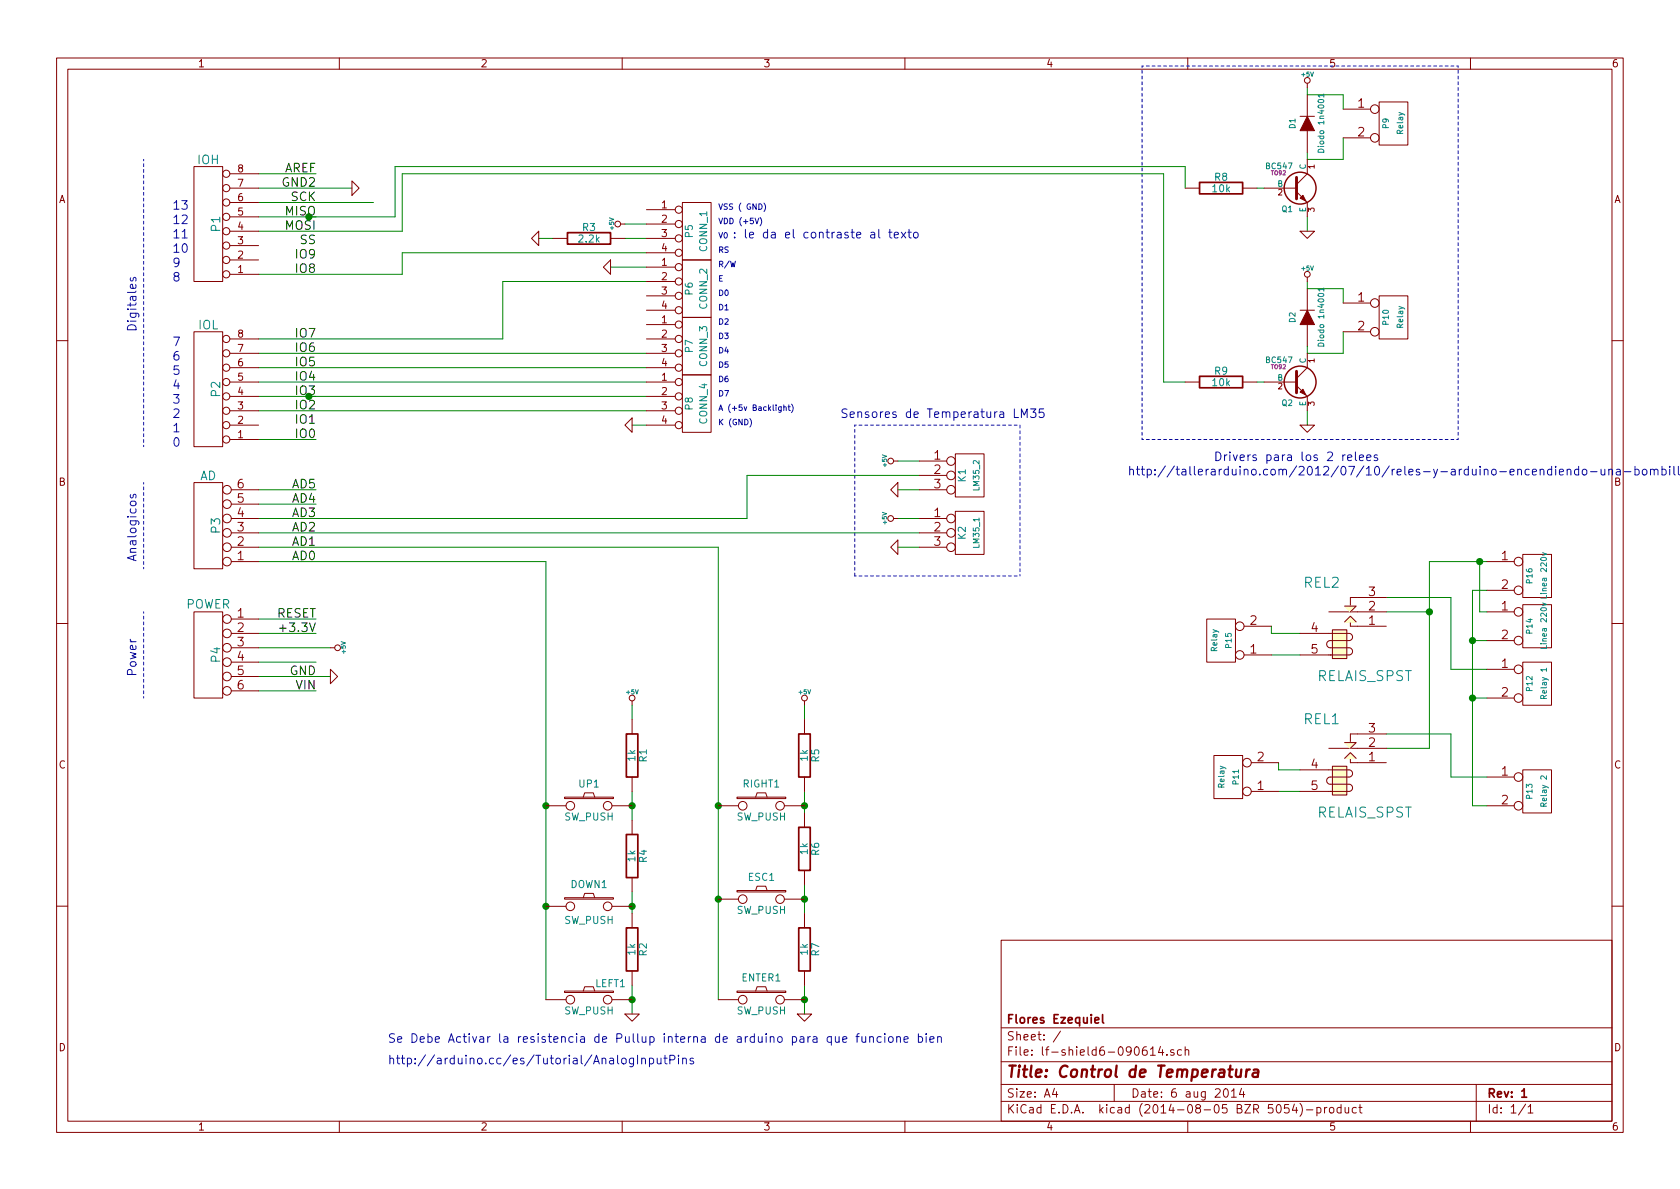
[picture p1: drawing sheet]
<svg xmlns="http://www.w3.org/2000/svg" width="297mm" height="210mm" viewBox="0 0 297 210" stroke-linecap="round" stroke-linejoin="round" font-family="sans-serif">
<g fill="none" stroke="#840000" stroke-width=".18">
<path d="M10 10.3h277v189.9h-277zM12 12.2h273v186.1h-273zM60 10.3v1.9M110 10.3v1.9M160 10.3v1.9M210 10.3v1.9M231.1 14.7v.8M231.1 16.8v3.8M237.5 19.3h4.8M243.8 18h5.1v7.6h-5.1zM260 10.3v1.9M34.3 29.5h5.1v20.3h-5.1z"/>
<path d="M40.6 33.3h5.1M40.6 38.3h5.1M40.6 35.8h5.1M40.6 30.7h5.1M62.2 32l1.3 1.3-1.3 1.2zM109.7 39.6h.8M114.3 37.1h5.1M114.3 39.6h5.1M120.6 35.8h5.1v10.2h-5.1zM209.5 33.3h2.6M219.7 33.3h2.5M223.5 33.3h5.7"/>
<path d="M229.2 33.9l1.9 1.9v2.5M229.9 20.6h2.5M231.1 28.2v2.5l-1.9 1.9M231.1 23.1v3.8M237.5 24.4h4.8M34.3 58.7h5.1v20.3h-5.1zM40.6 59.9h5.1M40.6 48.5h5.1M40.6 46h5.1M40.6 43.4h5.1M40.6 40.9h5.1M94 42.2l1.2-1.3v2.5z"/>
<path d="M97.8 42.2h2.5M107.9 46v2.5l-1.2-1.3zM107.9 42.2h2.6M114.3 54.9h5.1M114.3 57.4h5.1M114.3 59.9h5.1M114.3 47.2h5.1M114.3 49.8h5.1M114.3 52.3h5.1M114.3 42.2h5.1M114.3 44.7h5.1M120.6 56.1h5.1v10.2h-5.1z"/>
<path d="M120.6 46h5.1v10.1h-5.1zM229.9 40.9h2.5l-1.3 1.3zM229.9 54.9h2.5M231.1 49v.8M231.1 51v3.9M231.1 57.4v3.8M237.5 53.6h4.8M237.5 58.7h4.8M243.8 52.3h5.1v7.6h-5.1zM10 60.2h2M40.6 67.6h5.1M40.6 70.1h5.1"/>
<path d="M40.6 72.6h5.1M40.6 75.2h5.1M40.6 62.5h5.1M40.6 65h5.1M40.6 77.7h5.1M110.5 75.2l1.3-1.3v2.5zM114.3 67.6h5.1M114.3 70.1h5.1M114.3 72.6h5.1M114.3 75.2h5.1M114.3 62.5h5.1M114.3 65h5.1"/>
<path d="M120.6 66.3h5.1v10.1h-5.1zM209.5 67.6h2.6M219.7 67.6h2.5M223.5 67.6h5.7M229.2 68.2l1.9 1.9v2.5M229.9 75.2h2.5l-1.3 1.2zM231.1 62.5v2.5l-1.9 1.9M285 60.2h2M34.3 85.3h5.1v15.3h-5.1zM40.9 99.3h4.8M40.9 86.6h4.8M40.9 91.7h4.8"/>
<path d="M40.9 94.2h4.8M40.9 96.8h4.8M40.9 89.1h4.8M157.5 96.8l1.2-1.3v2.5zM157.5 86.6l1.2-1.3v2.6zM158 81.5h.7M158 91.7h.7M162.6 81.5h4.8M162.6 84.1h4.8M162.6 86.6h4.8M162.6 91.7h4.8M162.6 94.2h4.8"/>
<path d="M162.6 96.8h4.8M168.9 80.3h5.1v7.6h-5.1zM168.9 90.4h5.1v7.6h-5.1zM262.9 99.3h4.8M269.2 98h5.1v7.7h-5.1zM10 110.3h2M34.3 108.2h5.1v15.2h-5.1zM40.9 112h4.8M40.9 109.5h4.8M40.9 114.5h4.8M40.9 117.1h4.8M40.9 119.6h4.8"/>
<path d="M58.4 118.4l1.3 1.2-1.3 1.3zM58.4 114.5h.8M213.4 109.5h5v7.6h-5zM220 115.8h4.8M220 110.7h4.8M229.9 112h8.6a.63 .63 0 0 1 .6 .6 .63 .63 0 0 1-.6 .7h-3.3a.63 .63 0 0 0-.6 .6 .63 .63 0 0 0 .6 .6h3.3a.63 .63 0 0 1 .6 .7 .63 .63 0 0 1-.6 .6h-3.3M229.9 115.8h5.3M234.9 108.2h10.2M235.2 115.8h.1M235.6 111.4h2.5v5.1h-2.5zM237.7 107.2h2.1l-1 1M237.7 110l1.1-1 1 1"/>
<path d="M238.8 110v.7h6.3M245.1 105.7h-6.3v1.5M262.9 108.2h4.8M262.9 113.3h4.8M262.9 118.4h4.8M262.9 104.4h4.8M269.2 106.9h5.1v7.6h-5.1zM269.2 117.1h5.1v7.6h-5.1zM285 110.3h2M40.9 122.2h4.8M111.8 123.9v.8M111.8 127.2v2.6"/>
<path d="M111.8 137.4v2.5M142.2 123.9v.8M142.2 127.2v2.6M142.2 137.4v2.5M214.6 133.6h5.1v7.6h-5.1zM221.2 139.9h4.9M221.2 134.9h4.9M229.9 136.1h8.6a.63 .63 0 0 1 .6 .7 .63 .63 0 0 1-.6 .6h-3.3a.63 .63 0 0 0-.6 .6 .63 .63 0 0 0 .6 .7h3.3a.63 .63 0 0 1 .6 .6 .63 .63 0 0 1-.6 .6h-3.3M229.9 139.9h5.3M234.9 132.3h10.2M235.2 139.9h.1M235.6 135.5h2.5v5.1h-2.5z"/>
<path d="M237.7 131.3h2.1l-1 1M237.7 134.1l1.1-1 1 1M238.8 134.1v.8h6.3M245.1 129.8h-6.3v1.5M262.9 137.4h4.8M262.9 123.4h4.8M269.2 136.1h5.1v7.7h-5.1zM96.5 142.5h3.6M99.8 158.7h8.7v.3h-8.7zM99.8 141h8.7v.2h-8.7zM103.1 158.7l.3-.7h1.5l.3 .7M103.1 141l.3-.8h1.5l.3 .8"/>
<path d="M108.2 142.5h3.6M111.8 145v2.6M111.8 155.2v2.5M127 142.5h3.6M127 159h3.6M130.3 157.5h8.6v.2h-8.6zM130.3 141h8.6v.2h-8.6zM133.6 157.5l.3-.8h1.5l.2 .8M133.6 141l.3-.8h1.5l.2 .8M138.7 142.5h3.5M138.7 159h3.5M142.2 143.8v2.5"/>
<path d="M142.2 153.9v2.6M262.9 142.5h4.8M10 160.2h2M96.5 176.8h3.6M96.5 160.3h3.6M99.8 175.3h8.7v.2h-8.7zM103.1 175.3l.3-.8h1.5l.3 .8M108.2 176.8h3.6M108.2 160.3h3.6M110.5 179.3h2.5l-1.2 1.3zM111.8 161.5v2.6M111.8 171.7v2.5"/>
<path d="M127 176.8h3.6M130.3 175.3h8.6v.2h-8.6zM133.6 175.3l.3-.8h1.5l.2 .8M138.7 176.8h3.5M141 179.3h2.5l-1.3 1.3zM142.2 161.5v2.6M142.2 171.7v2.5M177 166.3h108v32h-108zM285 160.2h2M60 198.3v1.9M110 198.3v1.9M160 198.3v1.9"/>
<path d="M177 194.8h108M177 191.8h108M177 187.8h108M177 181.8h108M186.4 192.5l-.3 1h.9M186.8 193v1M187.5 182.3l-1.3 2M197 191.8v3M203.4 185.5l.4-.4v1.5M203.4 186.6h.9M205.2 185l-.4 1.1h1M205.5 185.6v1"/>
<path d="M206.3 186.5v.1M207.5 185.7a.37 .37 0 0 0-.5 .1v.2l.5 .2 .1 .1-.2 .3-.4-.1M208.9 185.7l-.4-.1-.3 .3 .1 .6 .2 .1 .4-.1M209.5 185.7l.3-.1 .3 .1 .1 .9M209.5 185.1v1.5M210 198.3v1.9M216.5 192.7l.2-.2a.81 .81 0 0 1 .6 .6 .81 .81 0 0 1-.3 .8l-.2 .1a.79 .79 0 0 1-.3-1.3zM217.7 193l.5-.5v1.5M217.7 194h.9M219.5 192.5l-.3 1h.9M219.9 193v1M227.9 195.3h-.7l-.1 .7 .2-.1 .5 .1 .1 .2v.5l-.2 .1-.6-.1"/>
<path d="M228.9 195.2l-.4 1.1h.9M229.2 195.8v1M229.8 195.1a1.71 1.71 0 0 1 0 2.3M231 196.3h1.1M232.8 195.9l.5-.1 .3 .3-.2 .6h-.6M232.8 195.8v1.5M234.2 195.8v1M234.6 195.8l-.4 .3M235.1 196l.2-.2 .5 .2v.5l-.1 .2-.4 .1-.2-.1zM237.1 195.9l-.4-.1-.3 .3 .1 .6 .2 .1 .4-.1M237.1 195.3v1.5M237.8 195.8l.1 .9 .4 .1 .2-.1"/>
<path d="M238.5 195.8v1M239.8 195.9l-.4-.1-.3 .3 .1 .6 .2 .1 .4-.1M240.3 195.8h.5M240.5 195.3v1.3l.3 .2M260 198.3v1.9M261 191.8v6.5M269.7 195.2l-1.2 2M270.2 195.8l.4-.5v1.5M270.2 196.8h.8"/>
<circle cx="231.1" cy="14.2" r=".51"/>
<circle cx="243.1" cy="19.3" r=".76"/>
<circle cx="40" cy="33.3" r=".63"/>
<circle cx="40" cy="38.3" r=".63"/>
<circle cx="40" cy="35.8" r=".63"/>
<circle cx="40" cy="30.7" r=".63"/>
<circle cx="109.2" cy="39.6" r=".51"/>
<circle cx="120" cy="37.1" r=".63"/>
<circle cx="120" cy="39.6" r=".63"/>
<circle cx="243.1" cy="24.4" r=".76"/>
<circle cx="40" cy="46" r=".63"/>
<circle cx="40" cy="40.9" r=".63"/>
<circle cx="40" cy="48.5" r=".63"/>
<circle cx="40" cy="43.4" r=".63"/>
<circle cx="40" cy="59.9" r=".63"/>
<circle cx="120" cy="47.2" r=".63"/>
<circle cx="120" cy="49.8" r=".63"/>
<circle cx="120" cy="44.7" r=".63"/>
<circle cx="120" cy="52.3" r=".63"/>
<circle cx="120" cy="42.2" r=".63"/>
<circle cx="120" cy="57.4" r=".63"/>
<circle cx="120" cy="54.9" r=".63"/>
<circle cx="120" cy="59.9" r=".63"/>
<circle cx="231.1" cy="48.5" r=".51"/>
<circle cx="243.1" cy="58.7" r=".76"/>
<circle cx="243.1" cy="53.6" r=".76"/>
<circle cx="40" cy="75.2" r=".63"/>
<circle cx="40" cy="62.5" r=".63"/>
<circle cx="40" cy="67.6" r=".63"/>
<circle cx="40" cy="65" r=".63"/>
<circle cx="40" cy="70.1" r=".63"/>
<circle cx="40" cy="77.7" r=".63"/>
<circle cx="40" cy="72.6" r=".63"/>
<circle cx="120" cy="62.5" r=".63"/>
<circle cx="120" cy="67.6" r=".63"/>
<circle cx="120" cy="65" r=".63"/>
<circle cx="120" cy="70.1" r=".63"/>
<circle cx="120" cy="72.6" r=".63"/>
<circle cx="120" cy="75.2" r=".63"/>
<circle cx="40.1" cy="89.1" r=".76"/>
<circle cx="40.1" cy="96.8" r=".76"/>
<circle cx="40.1" cy="91.7" r=".76"/>
<circle cx="40.1" cy="86.6" r=".76"/>
<circle cx="40.1" cy="94.2" r=".76"/>
<circle cx="40.1" cy="99.3" r=".76"/>
<circle cx="157.5" cy="81.5" r=".51"/>
<circle cx="157.5" cy="91.7" r=".51"/>
<circle cx="168.1" cy="86.6" r=".76"/>
<circle cx="168.1" cy="81.5" r=".76"/>
<circle cx="168.1" cy="91.7" r=".76"/>
<circle cx="168.1" cy="84.1" r=".76"/>
<circle cx="168.1" cy="96.8" r=".76"/>
<circle cx="168.1" cy="94.2" r=".76"/>
<circle cx="268.5" cy="99.3" r=".76"/>
<circle cx="40.1" cy="117.1" r=".76"/>
<circle cx="40.1" cy="109.5" r=".76"/>
<circle cx="40.1" cy="112" r=".76"/>
<circle cx="40.1" cy="119.6" r=".76"/>
<circle cx="40.1" cy="114.5" r=".76"/>
<circle cx="59.7" cy="114.5" r=".51"/>
<circle cx="219.2" cy="110.7" r=".76"/>
<circle cx="219.2" cy="115.8" r=".76"/>
<circle cx="268.5" cy="113.3" r=".76"/>
<circle cx="268.5" cy="104.4" r=".76"/>
<circle cx="268.5" cy="108.2" r=".76"/>
<circle cx="268.5" cy="118.4" r=".76"/>
<circle cx="40.1" cy="122.2" r=".76"/>
<circle cx="111.8" cy="123.4" r=".51"/>
<circle cx="142.2" cy="123.4" r=".51"/>
<circle cx="220.5" cy="139.9" r=".76"/>
<circle cx="220.5" cy="134.9" r=".76"/>
<circle cx="268.5" cy="137.4" r=".76"/>
<circle cx="268.5" cy="123.4" r=".76"/>
<circle cx="100.8" cy="142.5" r=".76"/>
<circle cx="107.4" cy="142.5" r=".76"/>
<circle cx="131.3" cy="142.5" r=".76"/>
<circle cx="131.3" cy="159" r=".76"/>
<circle cx="137.9" cy="159" r=".76"/>
<circle cx="137.9" cy="142.5" r=".76"/>
<circle cx="268.5" cy="142.5" r=".76"/>
<circle cx="100.8" cy="160.3" r=".76"/>
<circle cx="100.8" cy="176.8" r=".76"/>
<circle cx="107.4" cy="160.3" r=".76"/>
<circle cx="107.4" cy="176.8" r=".76"/>
<circle cx="131.3" cy="176.8" r=".76"/>
<circle cx="137.9" cy="176.8" r=".76"/>
</g>
<path d="M212.1 32.3h7.6v2h-7.6zM100.3 41.1h7.6v2.1h-7.6zM212.1 66.5h7.6v2.1h-7.6zM110.7 129.8h2.1v7.6h-2.1zM141.2 129.8h2.1v7.6h-2.1zM110.7 147.6h2.1v7.6h-2.1zM141.2 146.3h2.1v7.6h-2.1zM110.7 164.1h2.1v7.6h-2.1zM141.2 164.1h2.1v7.6h-2.1zM194.9 179.4v1.3l.2 .2M193.6 180.4l.7-.1-.1-.3-.4-.1-.2 .2v.7h.6M269.1 194h.8" fill="none" stroke="#840000" stroke-width=".3"/>
<path d="M218.6 189.1v1.2a.56 .56 0 0 0 .7 0M219.5 189.1l-.2 1.3M220.4 189.1l-.1 1.3M221 189.1a.54 .54 0 0 0-.6 .4M221.7 189.2h.7v1.2M222.5 189.6l-.7 .1a.4 .4 0 0 0-.4 .3 .4 .4 0 0 0 .3 .4l.7-.1" fill="none" stroke="#840000" stroke-width=".41"/>
<g fill="none" stroke="#008400" stroke-width=".18">
<path d="M231.1 15.5v1.3h6.4v2.5M45.7 35.8h20.3M45.7 30.7h10.2M45.7 33.3h16.5M110.5 39.6h3.8M209.5 33.3v-3.8h-139.7v8.8h-24.1M222.2 33.3h1.3M231.1 38.3v2.6M237.5 24.4v3.8h-6.4v-1.3M45.7 40.9h25.4v-10.2h134.6v36.9h3.8M95.2 42.2h2.6M107.9 47.2h6.4"/>
<path d="M110.5 42.2h3.8M114.3 49.8h-25.4v10.1h-43.2M114.3 44.7h-43.2v3.8h-25.4M231.1 49.8v1.2h6.4v2.6M237.5 58.7v3.8h-6.4v-1.3M45.7 62.5h68.6M45.7 67.6h68.6M45.7 72.6h68.6M45.7 70.1h68.6M45.7 77.7h10.2M45.7 65h68.6M111.8 75.2h2.5"/>
<path d="M222.2 67.6h1.3M231.1 72.6v2.6M45.7 94.2h116.9M45.7 99.3h50.8v77.5M45.7 86.6h10.2M45.7 89.1h10.2M45.7 96.8h81.3v80M158.7 81.5h3.9M158.7 91.7h3.9M158.7 86.6h3.9M158.7 96.8h3.9M162.6 84.1h-30.5v7.6h-86.4"/>
<path d="M261.6 99.3v8.9h1.3M262.9 99.3h-10.2v33h-7.6M45.7 114.5h12.7M45.7 119.6h12.7M45.7 109.5h10.2M45.7 112h10.2M45.7 117.1h10.2M224.8 115.8h5.1M224.8 110.7v1.3h5.1M245.1 105.7h11.4v12.7h6.4M245.1 108.2h7.6M260.3 113.3h2.6"/>
<path d="M262.9 104.4h-2.6v38.1h2.6M45.7 122.2h10.2M111.8 124.7v2.5M111.8 139.9v5.1M142.2 124.7v2.5M142.2 139.9v3.9M226.1 134.9v1.2h3.8M226.1 139.9h3.8M245.1 129.8h11.4v7.6h6.4M260.3 123.4h2.6M111.8 157.7v3.8M142.2 156.5v5"/>
<path d="M111.8 174.2v5.1M142.2 174.2v5.1"/>
</g>
<g fill="#008400" stroke="#008400" stroke-width=".25">
<circle cx="260.3" cy="113.3" r=".51"/>
<circle cx="127" cy="159" r=".51"/>
<circle cx="96.5" cy="142.5" r=".51"/>
<circle cx="142.2" cy="142.5" r=".51"/>
<circle cx="142.2" cy="159" r=".51"/>
<circle cx="142.2" cy="176.8" r=".51"/>
<circle cx="111.8" cy="176.8" r=".51"/>
<circle cx="111.8" cy="160.3" r=".51"/>
<circle cx="111.8" cy="142.5" r=".51"/>
<circle cx="96.5" cy="160.3" r=".51"/>
<circle cx="127" cy="142.5" r=".51"/>
<circle cx="260.3" cy="123.4" r=".51"/>
<circle cx="252.7" cy="108.2" r=".51"/>
<circle cx="261.6" cy="99.3" r=".51"/>
</g>
<path d="M257.8 11.7h-55.9M25.4 28.2v50.8M151.1 75.2h29.2M151.1 75.2v26.6M201.9 77.7v-66M201.9 77.7h55.9M257.8 77.7v-66M25.4 85.3v15.3M25.4 108.2v15.2M151.1 101.8h29.2M180.3 101.8v-26.6" fill="none" stroke="#0000c2" stroke-width=".18" stroke-dasharray=".5" stroke-dashoffset=".3"/>
<path d="M234.1 16.9h-1.1l.3 .3M234.1 16.6v.6M233.1 26.5a.55 .55 0 0 1 .6-.1 .55 .55 0 0 1 .4 .5h-1.1zM234.1 51.2h-1.1l.3 .3M234.1 50.9v.6M233.1 60.8a.55 .55 0 0 1 .6-.1 .55 .55 0 0 1 .4 .5h-1.1zM272.7 97.7l.7 .3-.7 .2M272.7 106.6l.7 .3-.7 .2M273.4 118.2v.5" fill="none" stroke="#008484" stroke-width=".18"/>
<g fill="#ffffc2" stroke="#ffffc2" stroke-width=".25">
<path d="M235.6 135.5h2.5v5.1h-2.5z"/>
<path d="M237.7 131.3h2.1l-1 1z"/>
<path d="M237.7 134.1l1.1-1 1 1z"/>
<path d="M235.6 111.4h2.5v5.1h-2.5z"/>
<path d="M237.7 107.2h2.1l-1 1z"/>
<path d="M237.7 110l1.1-1 1 1z"/>
</g>
<g fill="none" stroke="#0000c2" stroke-width=".18">
<path d="M133.5 38.6l.3 1 .4-1M134.4 38.4a1.13 1.13 0 0 1 0 1.5M135.1 35.9a1.13 1.13 0 0 1 0 1.5M23.1 49.1l-.1 .4 .3 .2 .2-.1 .1-.5h.4v.6M155.4 40.6v1.3l.2 .2M157.1 41.1h.6M157.3 40.6v1.3l.4 .2M158.1 41.6l.8-.2-.1-.3h-.5l-.2 .2 .1 .7h.6M159.4 41.1l.7 1M160.1 41.1l-.7 1M160.5 41.1h.6M160.7 40.6v1.3l.4 .2"/>
<path d="M161.6 41.2l.2-.1 .5 .1v.6l-.1 .2-.4 .1-.2-.2zM132.6 74a1.13 1.13 0 0 1 0 1.5M138.1 71.9v.8l-.2 .2h-.2M138.1 72l-.3-.1-.2 .2 .1 .4h.4M138.6 72h.4v.6M138.6 71.6v1M139.3 71.9h.4M139.5 71.6v.9l.2 .1M140 71.5a1.13 1.13 0 0 1 0 1.5M179.3 72.3v1.5h.8M180.6 73.8v-1.5l.5 1.1 .5-1.1v1.5M182.2 72.3h1l-.5 .6 .3 .1 .2 .2-.1 .5-.2 .1h-.5l-.2-.1"/>
<path d="M184.5 72.3h-.7l-.1 .7 .2-.1 .6 .1 .1 .2v.4l-.3 .2h-.4l-.2-.1M239.6 79.9v1.3l.3 .3M23.1 87.5l-.1 .3 .3 .3 .2-.1 .1-.5h.4v.6M238.3 80.9l.7-.1-.1-.3-.4-.1-.2 .3 .1 .7h.5M240.4 80.9l.7-.1-.1-.3-.4-.1-.2 .3v.7h.6M241.7 80.9l.7-.1-.1-.3-.4-.1-.2 .3v.7h.6M243.5 80.5l-.3-.1-.2 .3v.2l.5 .1v.4h-.5M290.5 83.1l.4-.1 .3 .3v.4l-.3 .3-.4-.1-.1-.2v-.4zM291.8 83.1h.1a.36 .36 0 0 1 .6 .1v.8M291.8 83v1M292.5 83.2a.35 .35 0 0 1 .3-.2 .35 .35 0 0 1 .3 .2v.8M293.9 83.1a.48 .48 0 0 1 .6 0v.7a.48 .48 0 0 1-.6 .1"/>
<path d="M293.9 82.5v1.5M295.2 82.5v.1M295.2 83v1M296 82.5v1.3l.2 .2M296.7 82.5v1.3l.3 .2M112 187.1v1.3l-.3 .2h-.3M112 187.2a.48 .48 0 0 0-.6 .1v.7a.48 .48 0 0 0 .6 .1M112.7 186.6v1.5M113.5 187.3v-.1a.36 .36 0 0 1 .6 .1v.8M113.5 187.1v1M114.8 187.2a.48 .48 0 0 1 .7 .1v.7a.48 .48 0 0 1-.7 .1M114.8 187.1v1.5"/>
<path d="M116.2 187.1v.8a.38 .38 0 0 0 .7 .1M116.9 187.1v1M117.4 187.1h.6M117.6 186.6v1.3l.4 .2M118.4 187.4l.8-.1 .1-.2v-.3l-.3-.2h-.6v1.5M120 186.6v.2M120 187.1v1M120.7 187.3l.1-.1a.36 .36 0 0 1 .6 .1v.8M120.7 187.1v1M122.6 187.2l-.4-.1-.2 .2 .1 .2 .5 .2v.4h-.6M147 183.4a.48 .48 0 0 0-.7 .1v.7a.48 .48 0 0 0 .7 0M147 183.3v1.5"/>
<path d="M147.7 183.3v.8a.38 .38 0 0 0 .7 .1M148.4 183.3v1M149 183.8l.7-.1v-.3l-.5-.1-.2 .2 .1 .7h.6M151.3 183.3h.6M151.9 182.8l-.3 .1-.1 .1v1.3M152.4 183.3v.8a.38 .38 0 0 0 .7 .1M153.1 183.3v1M153.8 183.5v-.1a.36 .36 0 0 1 .6 .1v.8M153.8 183.3v1M155.8 183.4a.48 .48 0 0 0-.7 .1v.7a.48 .48 0 0 0 .7 0M156.4 182.8v.2M156.4 183.3v1"/>
<path d="M157.2 183.5l.2-.2 .4 .2 .1 .5-.1 .2-.4 .1-.2-.1zM158.5 183.5l.1-.1a.36 .36 0 0 1 .6 .1v.8M158.5 183.3v1M159.8 183.8l.8-.1-.1-.3-.4-.1-.3 .2 .1 .7h.6M162.4 183.4a.48 .48 0 0 1 .6 .1v.7a.48 .48 0 0 1-.6 0M162.4 182.8v1.5M163.8 182.8v.2M163.8 183.3v1M164.4 183.8l.8-.1-.1-.3-.5-.1-.2 .2 .1 .7h.6M165.8 183.5l.1-.1a.36 .36 0 0 1 .5 .1v.8M165.8 183.3v1"/>
</g>
<g fill="none" stroke="#840000" stroke-width=".25">
<circle cx="229.9" cy="33.3" r="2.82"/>
<circle cx="229.9" cy="67.6" r="2.82"/>
</g>
<path d="M229.2 31.4v3.8M229.2 65.7v3.8" fill="none" stroke="#840000" stroke-width=".51"/>
<g fill="#840000" stroke="#840000" stroke-width=".18">
<path d="M229.9 35l.5-.5 .5 1.1z"/>
<path d="M231.1 20.6l1.3 2.5h-2.5z"/>
<path d="M231.1 54.9l1.3 2.5h-2.5z"/>
<path d="M229.9 69.3l.5-.5 .5 1z"/>
</g>
<path d="M49.4 111.1h1.2" fill="none" stroke="#000" stroke-width=".18"/>
<text font-size="2.8" fill="#840000" x="178" y="190.5">Title: Control de Temperatura</text>
<g font-size="2.5" fill="#008484">
<text x="230.5" y="103.9">REL2</text>
<text x="232.8" y="120.4">RELAIS_SPST</text>
<text x="230.5" y="128.1">REL1</text>
<text x="232.8" y="144.6">RELAIS_SPST</text>
</g>
<g font-size="2.1" fill="#840000">
<text x="240.1" y="19">1</text>
<text x="240.1" y="24.1">2</text>
<text x="240.1" y="53.3">1</text>
<text x="240.1" y="58.4">2</text>
<text x="165.2" y="81.3">1</text>
<text x="165.2" y="83.8">2</text>
<text x="42" y="88.9">5</text>
<text x="42" y="86.4">6</text>
<text x="165.2" y="86.4">3</text>
<text x="42" y="94">3</text>
<text x="42" y="91.4">4</text>
<text x="165.2" y="91.4">1</text>
<text x="165.2" y="94">2</text>
<text x="42" y="99.1">1</text>
<text x="42" y="96.5">2</text>
<text x="165.2" y="96.5">3</text>
<text x="265.5" y="99.1">1</text>
<text x="242" y="107.9">2</text>
<text x="242" y="105.4">3</text>
<text x="265.5" y="107.9">1</text>
<text x="265.5" y="104.1">2</text>
<text x="42" y="109.2">1</text>
<text x="42" y="111.8">2</text>
<text x="221" y="110.5">2</text>
<text x="231.8" y="111.8">4</text>
<text x="242" y="110.5">1</text>
<text x="265.5" y="113">2</text>
<text x="42" y="114.3">3</text>
<text x="42" y="116.8">4</text>
<text x="42" y="119.4">5</text>
<text x="221" y="115.6">1</text>
<text x="231.8" y="115.6">5</text>
<text x="265.5" y="118.1">1</text>
<text x="42" y="121.9">6</text>
<text x="265.5" y="123.2">2</text>
<text x="242" y="129.5">3</text>
<text x="222.3" y="134.6">2</text>
<text x="231.8" y="135.9">4</text>
<text x="242" y="134.6">1</text>
<text x="242" y="132.1">2</text>
<text x="265.5" y="137.2">1</text>
<text x="222.3" y="139.7">1</text>
<text x="231.8" y="139.7">5</text>
<text x="265.5" y="142.2">2</text>
<text x="178" y="184">Sheet: /</text>
<text x="178" y="181">Flores Ezequiel</text>
<text x="178" y="186.7">File: lf-shield6-090614.sch</text>
<text x="178" y="196.9">KiCad E.D.A. kicad (2014-08-05 BZR 5054)-product</text>
<text x="178" y="194.1">Size: A4</text>
<text x="200" y="194.1">Date: 6 aug 2014</text>
<text x="263" y="194.1">Rev: 1</text>
<text x="263" y="196.9">Id: 1/1</text>
</g>
<g font-size="2.1" fill="#008484">
<text x="34.9" y="29">IOH</text>
<text x="38.9" y="40.9" transform="rotate(-90 38.9 40.9)">P1</text>
<text x="35.1" y="58.2">IOL</text>
<text x="38.9" y="70.1" transform="rotate(-90 38.9 70.1)">P2</text>
<text x="35.3" y="84.9">AD</text>
<text x="38.9" y="94.3" transform="rotate(-90 38.9 94.3)">P3</text>
<text x="32.8" y="107.6">POWER</text>
<text x="38.9" y="117.1" transform="rotate(-90 38.9 117.1)">P4</text>
</g>
<g font-size="2.1">
<text x="50" y="33">GND2</text>
<text x="50.1" y="30.5">AREF</text>
<text x="51.4" y="35.6">SCK</text>
<text x="50.4" y="40.6">MOSI</text>
<text x="50.4" y="38.1">MISO</text>
<text x="52.5" y="45.7">IO9</text>
<text x="53.1" y="43.2">SS</text>
<text x="52.5" y="48.3">IO8</text>
<text x="52.5" y="59.7">IO7</text>
<text x="52.5" y="64.8">IO5</text>
<text x="52.5" y="62.2">IO6</text>
<text x="52.5" y="69.8">IO3</text>
<text x="52.5" y="67.3">IO4</text>
<text x="52.5" y="77.5">IO0</text>
<text x="52.5" y="74.9">IO1</text>
<text x="52.5" y="72.4">IO2</text>
<text x="51.6" y="88.9">AD4</text>
<text x="51.6" y="86.4">AD5</text>
<text x="51.6" y="94">AD2</text>
<text x="51.6" y="91.4">AD3</text>
<text x="51.6" y="99.1">AD0</text>
<text x="51.6" y="96.5">AD1</text>
<text x="48.8" y="109.2">RESET</text>
<text x="50.3" y="111.8">+3.3V</text>
<text x="51.2" y="119.4">GND</text>
<text x="52.3" y="121.9">VIN</text>
</g>
<g font-size="2.1" fill="#0000c2">
<text x="30.5" y="37.1">13</text>
<text x="30.5" y="39.6">12</text>
<text x="30.5" y="42.2">11</text>
<text x="30.5" y="44.7">10</text>
<text x="30.5" y="47.2">9</text>
<text x="129.5" y="42.2">: le da el contraste al texto</text>
<text x="30.5" y="49.8">8</text>
<text x="24.1" y="58.7" transform="rotate(-90 24.1 58.7)">Digitales</text>
<text x="30.5" y="61.2">7</text>
<text x="30.5" y="63.7">6</text>
<text x="30.5" y="66.3">5</text>
<text x="30.5" y="68.8">4</text>
<text x="30.5" y="71.4">3</text>
<text x="30.5" y="73.9">2</text>
<text x="30.5" y="76.4">1</text>
<text x="148.6" y="73.9">Sensores de Temperatura LM35</text>
<text x="30.5" y="79">0</text>
<text x="214.6" y="81.5">Drivers para los 2 relees</text>
<text x="199.4" y="84.1">http://tallerarduino.com/2012/07/10/reles-y-arduino-encendiendo-una-bombilla-desde-tu-arduino/</text>
<text x="24.1" y="99.3" transform="rotate(-90 24.1 99.3)">Analogicos</text>
<text x="24.1" y="119.6" transform="rotate(-90 24.1 119.6)">Power</text>
<text x="68.6" y="184.4">Se Debe Activar la resistencia de Pullup interna de arduino para que funcione bien</text>
<text x="68.6" y="188.2">http://arduino.cc/es/Tutorial/AnalogInputPins</text>
</g>
<g font-size="1.8" fill="#840000">
<text x="35" y="11.9">1</text>
<text x="85" y="11.9">2</text>
<text x="135" y="11.9">3</text>
<text x="185" y="11.9">4</text>
<text x="235" y="11.9">5</text>
<text x="285" y="11.9">6</text>
<text x="10.4" y="35.9">A</text>
<text x="42.1" y="35.6">6</text>
<text x="42.1" y="33">7</text>
<text x="42.1" y="30.5">8</text>
<text x="285.4" y="35.9">A</text>
<text x="42.1" y="40.6">4</text>
<text x="42.1" y="38.1">5</text>
<text x="117" y="36.8">1</text>
<text x="117" y="39.4">2</text>
<text x="117" y="41.9">3</text>
<text x="42.1" y="45.7">2</text>
<text x="42.1" y="43.2">3</text>
<text x="117" y="47">1</text>
<text x="117" y="44.4">4</text>
<text x="42.1" y="48.3">1</text>
<text x="117" y="49.5">2</text>
<text x="117" y="52.1">3</text>
<text x="42.1" y="59.7">8</text>
<text x="117" y="57.1">1</text>
<text x="117" y="59.7">2</text>
<text x="117" y="54.6">4</text>
<text x="42.1" y="64.8">6</text>
<text x="42.1" y="62.2">7</text>
<text x="117" y="62.2">3</text>
<text x="117" y="64.8">4</text>
<text x="42.1" y="69.8">4</text>
<text x="42.1" y="67.3">5</text>
<text x="117" y="67.3">1</text>
<text x="117" y="69.8">2</text>
<text x="42.1" y="77.5">1</text>
<text x="42.1" y="74.9">2</text>
<text x="42.1" y="72.4">3</text>
<text x="117" y="72.4">3</text>
<text x="117" y="74.9">4</text>
<text x="10.4" y="85.9">B</text>
<text x="285.4" y="85.9">B</text>
<text x="10.4" y="135.9">C</text>
<text x="285.4" y="135.9">C</text>
<text x="10.4" y="185.9">D</text>
<text x="285.4" y="185.9">D</text>
<text x="35" y="199.9">1</text>
<text x="85" y="199.9">2</text>
<text x="135" y="199.9">3</text>
<text x="185" y="199.9">4</text>
<text x="235" y="199.9">5</text>
<text x="285" y="199.9">6</text>
</g>
<g font-size="1.8" fill="#008484">
<text x="214.4" y="34">10k</text>
<text x="214.8" y="31.9">R8</text>
<text x="103" y="40.8">R3</text>
<text x="122.5" y="42" transform="rotate(-90 122.5 42)">P5</text>
<text x="102.4" y="42.9">2.2k</text>
<text x="125" y="44.5" transform="rotate(-90 125 44.5)">CONN_1</text>
<text x="122.5" y="52.1" transform="rotate(-90 122.5 52.1)">P6</text>
<text x="125" y="54.6" transform="rotate(-90 125 54.6)">CONN_2</text>
<text x="122.5" y="62.3" transform="rotate(-90 122.5 62.3)">P7</text>
<text x="125" y="64.8" transform="rotate(-90 125 64.8)">CONN_3</text>
<text x="214.4" y="68.3">10k</text>
<text x="214.8" y="66.2">R9</text>
<text x="122.5" y="72.4" transform="rotate(-90 122.5 72.4)">P8</text>
<text x="125" y="74.9" transform="rotate(-90 125 74.9)">CONN_4</text>
<text x="170.7" y="85.2" transform="rotate(-90 170.7 85.2)">K1</text>
<text x="170.7" y="95.3" transform="rotate(-90 170.7 95.3)">K2</text>
<text x="112.3" y="134.6" transform="rotate(-90 112.3 134.6)">1k</text>
<text x="114.4" y="134.7" transform="rotate(-90 114.4 134.7)">R1</text>
<text x="142.8" y="134.6" transform="rotate(-90 142.8 134.6)">1k</text>
<text x="144.8" y="134.7" transform="rotate(-90 144.8 134.7)">R5</text>
<text x="102.4" y="139.2">UP1</text>
<text x="131.4" y="139.2">RIGHT1</text>
<text x="99.8" y="145.1">SW_PUSH</text>
<text x="130.3" y="145.1">SW_PUSH</text>
<text x="112.3" y="152.3" transform="rotate(-90 112.3 152.3)">1k</text>
<text x="114.4" y="152.5" transform="rotate(-90 114.4 152.5)">R4</text>
<text x="132.3" y="155.7">ESC1</text>
<text x="142.8" y="151.1" transform="rotate(-90 142.8 151.1)">1k</text>
<text x="144.8" y="151.2" transform="rotate(-90 144.8 151.2)">R6</text>
<text x="100.9" y="157">DOWN1</text>
<text x="130.3" y="161.6">SW_PUSH</text>
<text x="99.8" y="163.4">SW_PUSH</text>
<text x="112.3" y="168.9" transform="rotate(-90 112.3 168.9)">1k</text>
<text x="114.4" y="169" transform="rotate(-90 114.4 169)">R2</text>
<text x="131.1" y="173.5">ENTER1</text>
<text x="142.8" y="168.9" transform="rotate(-90 142.8 168.9)">1k</text>
<text x="144.8" y="169" transform="rotate(-90 144.8 169)">R7</text>
<text x="99.8" y="179.4">SW_PUSH</text>
<text x="105.3" y="174.5">LEFT1</text>
<text x="130.3" y="179.4">SW_PUSH</text>
</g>
<g font-size="1.4" fill="#008484">
<text x="229" y="22.7" transform="rotate(-90 229 22.7)">D1</text>
<text x="245.5" y="22.7" transform="rotate(-90 245.5 22.7)">P9</text>
<text x="248.1" y="23.7" transform="rotate(-90 248.1 23.7)">Relay</text>
<text x="224" y="29.9">BC547</text>
<text x="230.9" y="30" transform="rotate(-90 230.9 30)">C</text>
<text x="234.1" y="26.4" transform="rotate(-90 234.1 26.4)">Diodo 1n4001</text>
<text x="225.9" y="33">B</text>
<text x="226.6" y="37.5">Q1</text>
<text x="230.9" y="37.5" transform="rotate(-90 230.9 37.5)">E</text>
<text x="229" y="57" transform="rotate(-90 229 57)">D2</text>
<text x="245.5" y="57.4" transform="rotate(-90 245.5 57.4)">P10</text>
<text x="248.1" y="58" transform="rotate(-90 248.1 58)">Relay</text>
<text x="224" y="64.2">BC547</text>
<text x="230.9" y="64.3" transform="rotate(-90 230.9 64.3)">C</text>
<text x="234.1" y="60.7" transform="rotate(-90 234.1 60.7)">Diodo 1n4001</text>
<text x="225.9" y="67.3">B</text>
<text x="226.6" y="71.8">Q2</text>
<text x="230.9" y="71.8" transform="rotate(-90 230.9 71.8)">E</text>
<text x="173.2" y="86.7" transform="rotate(-90 173.2 86.7)">LM35_2</text>
<text x="173.2" y="96.8" transform="rotate(-90 173.2 96.8)">LM35_1</text>
<text x="270.9" y="103.1" transform="rotate(-90 270.9 103.1)">P16</text>
<text x="273.5" y="105.4" transform="rotate(-90 273.5 105.4)">Linea 220v</text>
<text x="270.9" y="112" transform="rotate(-90 270.9 112)">P14</text>
<text x="215.2" y="115.2" transform="rotate(-90 215.2 115.2)">Relay</text>
<text x="217.8" y="114.5" transform="rotate(-90 217.8 114.5)">P15</text>
<text x="273.5" y="114.3" transform="rotate(-90 273.5 114.3)">Linea 220v</text>
<text x="270.9" y="122.1" transform="rotate(-90 270.9 122.1)">P12</text>
<text x="273.5" y="123.3" transform="rotate(-90 273.5 123.3)">Relay 1</text>
<text x="216.5" y="139.3" transform="rotate(-90 216.5 139.3)">Relay</text>
<text x="219" y="138.7" transform="rotate(-90 219 138.7)">P11</text>
<text x="270.9" y="141.2" transform="rotate(-90 270.9 141.2)">P13</text>
<text x="273.5" y="142.4" transform="rotate(-90 273.5 142.4)">Relay 2</text>
</g>
<g font-size="1.4" fill="#840000">
<text x="232.4" y="29.8" transform="rotate(-90 232.4 29.8)">1</text>
<text x="226" y="34.5">2</text>
<text x="232.4" y="37.5" transform="rotate(-90 232.4 37.5)">3</text>
<text x="232.4" y="64.1" transform="rotate(-90 232.4 64.1)">1</text>
<text x="226" y="68.8">2</text>
<text x="232.4" y="71.7" transform="rotate(-90 232.4 71.7)">3</text>
</g>
<g font-size="1.4" fill="#0000c2">
<text x="127" y="39.6">VDD (+5V)</text>
<text x="127" y="37.1">VSS ( GND)</text>
<text x="127" y="47.2">R/W</text>
<text x="127" y="44.7">RS</text>
<text x="127" y="42.2">V0</text>
<text x="127" y="52.3">D0</text>
<text x="127" y="49.8">E</text>
<text x="127" y="59.9">D3</text>
<text x="127" y="57.4">D2</text>
<text x="127" y="54.9">D1</text>
<text x="127" y="65">D5</text>
<text x="127" y="62.5">D4</text>
<text x="127" y="70.1">D7</text>
<text x="127" y="67.6">D6</text>
<text x="127" y="75.2">K (GND)</text>
<text x="127" y="72.6">A (+5v Backlight)</text>
</g>
<g font-size="1.1" fill="#008484">
<text x="230.2" y="13.5">+5V</text>
<text x="108.5" y="40.6" transform="rotate(-90 108.5 40.6)">+5V</text>
<text x="230.2" y="47.8">+5V</text>
<text x="156.8" y="82.5" transform="rotate(-90 156.8 82.5)">+5V</text>
<text x="156.8" y="92.7" transform="rotate(-90 156.8 92.7)">+5V</text>
<text x="61.1" y="115.5" transform="rotate(-90 61.1 115.5)">+5V</text>
<text x="110.8" y="122.8">+5V</text>
<text x="141.3" y="122.8">+5V</text>
</g>
<g font-size="1" fill="#840084">
<text x="224.8" y="31">TO92</text>
<text x="224.8" y="65.2">TO92</text>
</g>
</svg>
